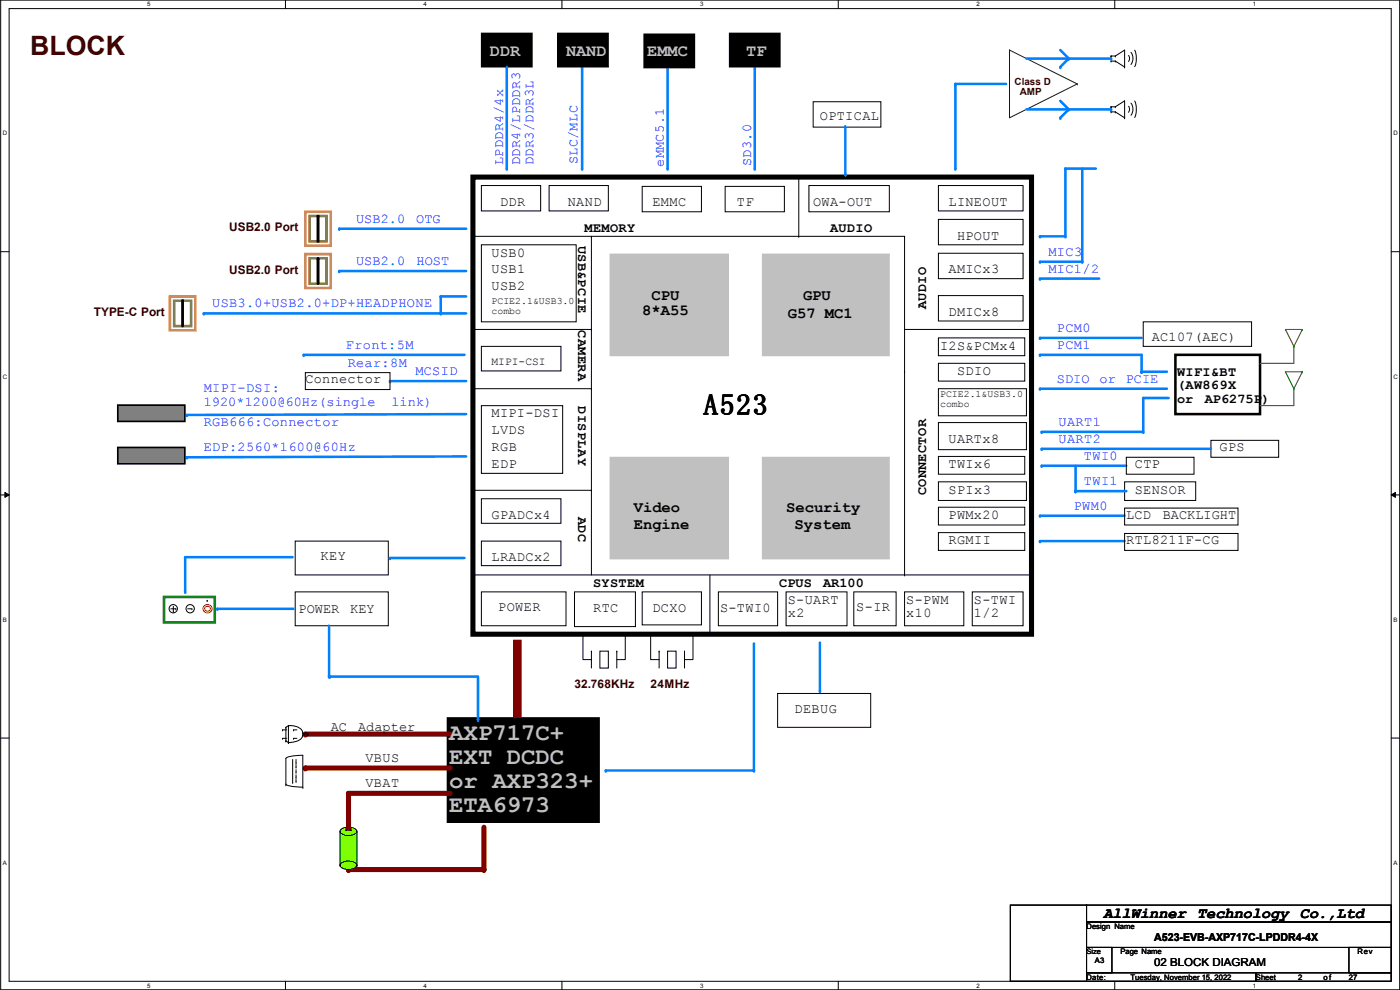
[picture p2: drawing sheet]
<svg xmlns="http://www.w3.org/2000/svg" width="420mm" height="297mm" viewBox="0 0 420 297" stroke-linecap="round" stroke-linejoin="round" font-family="sans-serif">
<path d="M.2 0h419.9v297h-419.9zM2.7 2.6h414.8v291.8h-414.8z" fill="none" stroke="#000" stroke-width=".3"/>
<g fill="#fff">
<path d="M44.2 .3h1v2h-1z"/>
<path d="M44.2 294.7h1v2h-1z"/>
</g>
<path d="M85.7 0v2.6M85.7 294.4v2.6" fill="none" stroke="#000" stroke-width=".3"/>
<g fill="#fff">
<path d="M127.1 .3h1v2h-1z"/>
<path d="M127.1 294.7h1v2h-1z"/>
</g>
<path d="M168.6 0v2.6M168.6 294.4v2.6" fill="none" stroke="#000" stroke-width=".3"/>
<g fill="#fff">
<path d="M210.1 .3h1v2h-1z"/>
<path d="M210.1 294.7h1v2h-1z"/>
</g>
<path d="M251.6 0v2.6M251.6 294.4v2.6" fill="none" stroke="#000" stroke-width=".3"/>
<g fill="#fff">
<path d="M293 .3h1v2h-1z"/>
<path d="M293 294.7h1v2h-1z"/>
</g>
<path d="M334.5 0v2.6M334.5 294.4v2.6" fill="none" stroke="#000" stroke-width=".3"/>
<g fill="#fff">
<path d="M376 .3h1v2h-1z"/>
<path d="M376 294.7h1v2h-1z"/>
<path d="M.8 39h1.3v2h-1.3z"/>
<path d="M418.2 39h1.2v2h-1.2z"/>
<path d="M.8 112h1.3v2h-1.3z"/>
<path d="M418.2 112h1.2v2h-1.2z"/>
</g>
<path d="M.2 75.5h2.5M417.5 75.5h2.6" fill="none" stroke="#000" stroke-width=".3"/>
<g fill="#fff">
<path d="M.8 185h1.2v1.9h-1.2z"/>
<path d="M418.2 185h1.1v1.9h-1.1z"/>
</g>
<path d="M.2 148.5h2.5M1.5 147.7l1.2 .8-1.2 .7zM417.5 148.5l1.3-.8v1.5zM417.5 148.5h2.6" fill="none" stroke="#000" stroke-width=".3"/>
<path d="M1.5 147.7l1.2 .8-1.2 .7zM417.5 148.5l1.3-.8v1.5z" fill="#000"/>
<g fill="#fff">
<path d="M.8 257.9h1.2v2h-1.2z"/>
<path d="M418.2 257.9h1.1v2h-1.1z"/>
</g>
<path d="M.2 221.4h2.5M417.5 221.4h2.6" fill="none" stroke="#000" stroke-width=".3"/>
<path d="M183.1 76.2h35.5v30.5h-35.5z" fill-rule="evenodd" fill="#c0c0c0"/>
<path d="M183.1 76.2h35.5v30.5h-35.5z" fill="none" stroke="#c0c0c0" stroke-width=".3"/>
<path d="M228.8 76.2h38.1v30.5h-38.1z" fill-rule="evenodd" fill="#c0c0c0"/>
<path d="M228.8 76.2h38.1v30.5h-38.1z" fill="none" stroke="#c0c0c0" stroke-width=".3"/>
<path d="M183.1 137.2h35.5v30.5h-35.5z" fill-rule="evenodd" fill="#c0c0c0"/>
<path d="M183.1 137.2h35.5v30.5h-35.5z" fill="none" stroke="#c0c0c0" stroke-width=".3"/>
<path d="M228.8 137.2h38.1v30.5h-38.1z" fill-rule="evenodd" fill="#c0c0c0"/>
<path d="M228.8 137.2h38.1v30.5h-38.1z" fill="none" stroke="#c0c0c0" stroke-width=".3"/>
<g fill="none" stroke="#000" stroke-width=".3">
<path d="M144.5 55.7h17.8v7.6h-17.8zM164.8 55.7h17.8v7.6h-17.8zM192.7 55.9h17.8v7.6h-17.8zM217.6 55.9h17.8v7.6h-17.8zM281.6 55.7h25.4v7.6h-25.4zM281.6 65.8h25.4v7.6h-25.4zM281.6 76h25.4v7.6h-25.4zM281.6 88.7h25.4v7.6h-25.4zM281.6 109h25.9v5.3h-25.9zM281.6 101.4h25.9v5.3h-25.9zM281.6 136.9h25.9v5.4h-25.9zM281.6 126.8h26.4v8.1h-26.4z"/>
<path d="M281.6 144.6h26.4v5.6h-26.4zM281.6 152.2h25.9v5.3h-25.9zM337.5 144.6h21.3v5.6h-21.3zM144.5 177.6h25.4v10.1h-25.4zM172.4 177.6h18.3v10.4h-18.3zM192.7 177.6h17.8v9.9h-17.8zM235.9 177.6h18.3v10.1h-18.3zM256.2 177.6h12.7v10.1h-12.7zM271.5 177.6h17.8v10.1h-17.8z"/>
</g>
<path d="M134.8 215.9h44.5v30.3h-44.5z" fill-rule="evenodd" fill="#000"/>
<path d="M134.8 215.9h44.5v30.3h-44.5z" fill="none" stroke="#000" stroke-width="1.5"/>
<path d="M61.2 94h78.7" fill="none" stroke="#0080ff" stroke-width=".76"/>
<circle cx="61.2" cy="94" r=".38" fill="#0080ff"/>
<path d="M91.1 106.5h48.3" fill="none" stroke="#0080ff" stroke-width=".76"/>
<circle cx="91.1" cy="106.5" r=".38" fill="#0080ff"/>
<path d="M139.9 124.2l-83.8 .3" fill="none" stroke="#0080ff" stroke-width=".76"/>
<circle cx="56.1" cy="124.5" r=".38" fill="#0080ff"/>
<g fill="none" stroke="#000" stroke-width=".3">
<path d="M88.6 162.3h27.9v10.2h-27.9zM88.6 177.6h27.9v10.1h-27.9zM51.3 182.7h1.5M52 183.4h.1M52 181.9v1.5M52.8 182.7h.1M56.3 182.7h1.3M57.6 182.7h.1M62.2 180.1h.1"/>
<circle cx="52" cy="182.6" r="1.25"/>
<circle cx="57.1" cy="182.6" r="1.25"/>
</g>
<path d="M49.2 179.1h15.3v7.6h-15.3z" fill="none" stroke="#008000" stroke-width=".76"/>
<g fill="none" stroke="#f00" stroke-width=".3">
<circle cx="62.3" cy="182.7" r=".82"/>
<circle cx="62.3" cy="182.7" r="1.32"/>
</g>
<path d="M65.2 182.7h22.9" fill="none" stroke="#0080ff" stroke-width=".76"/>
<circle cx="65.2" cy="182.7" r=".38" fill="#0080ff"/>
<path d="M143.5 203.2v12.7" fill="none" stroke="#0080ff" stroke-width=".76"/>
<circle cx="143.5" cy="215.9" r=".38" fill="#0080ff"/>
<path d="M55.6 167.4v10.2" fill="none" stroke="#0080ff" stroke-width=".76"/>
<circle cx="55.6" cy="177.6" r=".38" fill="#0080ff"/>
<path d="M55.6 167.2h32.2" fill="none" stroke="#0080ff" stroke-width=".76"/>
<circle cx="55.6" cy="167.2" r=".38" fill="#0080ff"/>
<path d="M117 167.4h22.4" fill="none" stroke="#0080ff" stroke-width=".76"/>
<circle cx="117" cy="167.4" r=".38" fill="#0080ff"/>
<path d="M99 203h44.5" fill="none" stroke="#0080ff" stroke-width=".76"/>
<circle cx="99" cy="203" r=".38" fill="#0080ff"/>
<path d="M98.8 187.7v15.3" fill="none" stroke="#0080ff" stroke-width=".76"/>
<circle cx="98.8" cy="203" r=".38" fill="#0080ff"/>
<path d="M104.6 238h30.5" fill="none" stroke="#800000" stroke-width="1.5"/>
<circle cx="104.6" cy="238" r=".76" fill="#800000"/>
<path d="M104.6 260.9h40.6" fill="none" stroke="#800000" stroke-width="1.5"/>
<circle cx="104.6" cy="260.9" r=".76" fill="#800000"/>
<path d="M145.2 248.2v12.7" fill="none" stroke="#800000" stroke-width="1.5"/>
<circle cx="145.2" cy="260.9" r=".76" fill="#800000"/>
<path d="M154.1 192.1h2.3v23.1h-2.3z" fill-rule="evenodd" fill="#800000"/>
<path d="M154.1 192.1h2.3v23.1h-2.3z" fill="none" stroke="#800000" stroke-width=".3"/>
<path d="M91.6 230.4h43.5" fill="none" stroke="#800000" stroke-width="1.5"/>
<circle cx="91.6" cy="230.4" r=".76" fill="#800000"/>
<g fill="none" stroke="#000" stroke-width=".3">
<path d="M239.7 53.1v17.8M141.9 70.9h129.6M177.5 70.9h.1M177.5 70.9v101.6M239.7 70.9h.1M271.5 70.9h.1M271.5 70.9v101.6M271.5 98.8h38.1M309.6 98.8h.1M271.5 111.5h.1M141.9 172.5h.1M141.9 172.5h167.7"/>
<path d="M213.1 172.5v17.8M271.5 172.5h.1M175 190.3v7.6h2.5M177.5 195.4h.1M177.5 195.4v5M180 195.4h2.6v5h-2.6zM185.1 195.4h.1M185.1 195.4v5M187.7 190.3v7.6h-2.6M195.3 190.3v7.6h2.5M197.8 195.4h.1M197.8 195.4v5"/>
<path d="M200.4 195.4h2.5v5h-2.5zM205.4 195.4h.1M205.4 195.4v5M208 190.3v7.6h-2.6M213.1 190.3h.1M233.4 208.1h27.9v10.1h-27.9zM85.8 235.5h.1M85.8 235.5v-7.9a7.8 7.8 0 0 1 5.1-1v9.7M85.8 235.2a8.1 8.1 0 0 0 5.1 1M87.8 234.7h.1M87.8 227.9v6.8M88.8 228.9h.1"/>
<path d="M88.8 230.2h.1M88.8 231.7h.1M88.8 233.2h.1M88.8 234.5h.1M88.8 227.9v1M88.8 229.4v.8M88.8 230.9v.8M88.8 232.5v.7M88.8 233.7v.8M90.9 236.3h.1"/>
</g>
<path d="M246.1 192.8v14.5" fill="none" stroke="#0080ff" stroke-width=".76"/>
<circle cx="246.1" cy="207.3" r=".38" fill="#0080ff"/>
<path d="M102.4 248.8a3.9 3.9 0 0 1 4.6 .3 1.46 1.46 0 0 1-1.8 1.6l-1.9-.2a1.02 1.02 0 0 1-1.1-.5 1.02 1.02 0 0 1 .2-1.2z" fill-rule="evenodd" fill="#80ff00"/>
<path d="M102.4 248.8a3.9 3.9 0 0 1 4.6 .3 1.46 1.46 0 0 1-1.8 1.6l-1.9-.2a1.02 1.02 0 0 1-1.1-.5 1.02 1.02 0 0 1 .2-1.2z" fill="none" stroke="#80ff00" stroke-width=".3"/>
<path d="M102.4 259a3.9 3.9 0 0 1 4.6 .3 1.46 1.46 0 0 1-1.8 1.5l-1.9-.1a1.02 1.02 0 0 1-1.1-.6 1.02 1.02 0 0 1 .2-1.1z" fill-rule="evenodd" fill="#80ff00"/>
<path d="M102.4 259a3.9 3.9 0 0 1 4.6 .3 1.46 1.46 0 0 1-1.8 1.5l-1.9-.1a1.02 1.02 0 0 1-1.1-.6 1.02 1.02 0 0 1 .2-1.1z" fill="none" stroke="#80ff00" stroke-width=".3"/>
<path d="M103.8 249.2h.1M103.8 248.7v.5M103.9 248.6h1.3a.75 .75 0 0 1-1.3 0zM103.9 249.1h1.3a.75 .75 0 0 1-1.3 0zM105.4 249.2h.1M105.4 248.7v.5" fill="none" stroke="#000" stroke-width=".3"/>
<path d="M102.1 249.5h5v10.1h-5z" fill-rule="evenodd" fill="#80ff00"/>
<path d="M102.1 249.5h5v10.1h-5z" fill="none" stroke="#80ff00" stroke-width=".3"/>
<path d="M102.1 259.6h.1M102.1 249.5v10.1M102.4 248.8a3.9 3.9 0 0 1 4.6 .3 1.46 1.46 0 0 1-1.8 1.6l-1.9-.2a1.02 1.02 0 0 1-1.1-.5 1.02 1.02 0 0 1 .2-1.2zM102.4 259a3.9 3.9 0 0 1 4.6 .3 1.46 1.46 0 0 1-1.8 1.5l-1.9-.1a1.02 1.02 0 0 1-1.1-.6 1.02 1.02 0 0 1 .2-1.1zM107.1 259.6h.1M107.1 249.5v10.1" fill="none" stroke="#000" stroke-width=".3"/>
<path d="M104.6 238v10.2" fill="none" stroke="#800000" stroke-width="1.5"/>
<circle cx="104.6" cy="248.2" r=".76" fill="#800000"/>
<path d="M35.3 121.5h20.3v5h-20.3z" fill-rule="evenodd" fill="#000"/>
<path d="M35.3 121.5h20.3v5h-20.3z" fill="none" stroke="#000" stroke-width=".3"/>
<path d="M35.8 122h19.3v4h-19.3z" fill-rule="evenodd" fill="#808080"/>
<path d="M35.8 122h19.3v4h-19.3z" fill="none" stroke="#808080" stroke-width=".3"/>
<path d="M318.2 15l2.5 2.6" fill="none" stroke="#0080ff" stroke-width=".76"/>
<circle cx="320.7" cy="17.6" r=".38" fill="#0080ff"/>
<path d="M320.7 17.6l-2.5 2.5" fill="none" stroke="#0080ff" stroke-width=".76"/>
<circle cx="318.2" cy="20.1" r=".38" fill="#0080ff"/>
<path d="M318.2 30.3l2.5 2.5" fill="none" stroke="#0080ff" stroke-width=".76"/>
<circle cx="320.7" cy="32.8" r=".38" fill="#0080ff"/>
<path d="M320.7 32.8l-2.5 2.5" fill="none" stroke="#0080ff" stroke-width=".76"/>
<circle cx="318.2" cy="35.3" r=".38" fill="#0080ff"/>
<g fill="none" stroke="#000" stroke-width=".3">
<path d="M333.4 16.8h.1M333.4 18.3h.1M333.4 16.8h1.3M333.4 16.8v1.5M333.4 18.3h1.3M334.7 16.8h.1M334.7 18.3h.1M334.7 16.8l2.8-1.8v5.1M334.7 18.3l2.8 1.8M338.7 16.6l.3 .9-.3 1M339.4 15.7a3.1 3.1 0 0 1 0 3.6M340.5 15.1a6.2 6.2 0 0 1 0 4.9"/>
<path d="M333.4 32h.1M333.4 33.6h.1M333.4 32v1.6M333.4 32h1.3M333.4 33.6h1.3M334.7 32h.1M334.7 33.6h.1M334.7 32l2.8-1.7v5M334.7 33.6l2.8 1.7M337.5 20.1h.1M337.5 35.3h.1M338.7 31.9l.3 .9-.3 .9"/>
<path d="M339.4 30.9a3.1 3.1 0 0 1 0 3.7M340.5 30.3a6.2 6.2 0 0 1 0 4.9"/>
</g>
<path d="M303 15h.1M303 15l20.3 10.2M303 15v20.3l20.3-10.1M323.3 25.2h.1" fill="none" stroke="#004000" stroke-width=".3"/>
<path d="M308 17.6h25.4" fill="none" stroke="#0080ff" stroke-width=".76"/>
<circle cx="333.4" cy="17.6" r=".38" fill="#0080ff"/>
<path d="M308 32.8h25.4" fill="none" stroke="#0080ff" stroke-width=".76"/>
<circle cx="333.4" cy="32.8" r=".38" fill="#0080ff"/>
<path d="M144.5 9.9h15.2v10.2h-15.2z" fill-rule="evenodd" fill="#000"/>
<path d="M144.5 9.9h15.2v10.2h-15.2z" fill="none" stroke="#000" stroke-width=".3"/>
<path d="M312.6 139.7h25.4" fill="none" stroke="#0080ff" stroke-width=".76"/>
<circle cx="312.6" cy="139.7" r=".38" fill="#0080ff"/>
<path d="M312.1 116.6h38.1" fill="none" stroke="#0080ff" stroke-width=".76"/>
<circle cx="312.1" cy="116.6" r=".38" fill="#0080ff"/>
<path d="M352.8 106.5h25.4v17.7h-25.4z" fill="none" stroke="#000" stroke-width=".76"/>
<path d="M141.9 53.1h167.7v137.2h-167.7z" fill="none" stroke="#000" stroke-width="1.5"/>
<path d="M152.1 20.1v30.5" fill="none" stroke="#0080ff" stroke-width=".76"/>
<circle cx="152.1" cy="50.6" r=".38" fill="#0080ff"/>
<path d="M174.7 20.1v30.5" fill="none" stroke="#0080ff" stroke-width=".76"/>
<circle cx="174.7" cy="50.6" r=".38" fill="#0080ff"/>
<path d="M167.3 9.9h15.3v10.2h-15.3z" fill-rule="evenodd" fill="#000"/>
<path d="M167.3 9.9h15.3v10.2h-15.3z" fill="none" stroke="#000" stroke-width=".3"/>
<path d="M200.4 20.1v30.5" fill="none" stroke="#0080ff" stroke-width=".76"/>
<circle cx="200.4" cy="50.6" r=".38" fill="#0080ff"/>
<path d="M193.2 10.2h15.3v10.2h-15.3z" fill-rule="evenodd" fill="#000"/>
<path d="M193.2 10.2h15.3v10.2h-15.3z" fill="none" stroke="#000" stroke-width=".3"/>
<path d="M226.5 20.1v30.5" fill="none" stroke="#0080ff" stroke-width=".76"/>
<circle cx="226.5" cy="50.6" r=".38" fill="#0080ff"/>
<path d="M218.9 9.9h15.2v10.2h-15.2z" fill-rule="evenodd" fill="#000"/>
<path d="M218.9 9.9h15.2v10.2h-15.2z" fill="none" stroke="#000" stroke-width=".3"/>
<path d="M286.7 25.2v25.4" fill="none" stroke="#0080ff" stroke-width=".76"/>
<circle cx="286.7" cy="50.6" r=".38" fill="#0080ff"/>
<path d="M286.7 25.2h15.3" fill="none" stroke="#0080ff" stroke-width=".76"/>
<circle cx="286.7" cy="25.2" r=".38" fill="#0080ff"/>
<path d="M312.1 70.9h7.6" fill="none" stroke="#0080ff" stroke-width=".76"/>
<circle cx="312.1" cy="70.9" r=".38" fill="#0080ff"/>
<path d="M319.7 50.6v20.3" fill="none" stroke="#0080ff" stroke-width=".76"/>
<circle cx="319.7" cy="70.9" r=".38" fill="#0080ff"/>
<path d="M319.7 50.6h9.2" fill="none" stroke="#0080ff" stroke-width=".76"/>
<circle cx="319.7" cy="50.6" r=".38" fill="#0080ff"/>
<path d="M312.1 83.6h17.8" fill="none" stroke="#0080ff" stroke-width=".76"/>
<circle cx="312.1" cy="83.6" r=".38" fill="#0080ff"/>
<path d="M312.1 106.5h30.5" fill="none" stroke="#0080ff" stroke-width=".76"/>
<circle cx="312.1" cy="106.5" r=".38" fill="#0080ff"/>
<path d="M342.6 106.5v5" fill="none" stroke="#0080ff" stroke-width=".76"/>
<circle cx="342.6" cy="111.5" r=".38" fill="#0080ff"/>
<path d="M342.6 111.5h7.6" fill="none" stroke="#0080ff" stroke-width=".76"/>
<circle cx="342.6" cy="111.5" r=".38" fill="#0080ff"/>
<path d="M343.1 119.4h7.6" fill="none" stroke="#0080ff" stroke-width=".76"/>
<circle cx="343.1" cy="119.4" r=".38" fill="#0080ff"/>
<path d="M343.1 119.4v10.2" fill="none" stroke="#0080ff" stroke-width=".76"/>
<circle cx="343.1" cy="129.6" r=".38" fill="#0080ff"/>
<path d="M312.6 129.6h30.5" fill="none" stroke="#0080ff" stroke-width=".76"/>
<circle cx="312.6" cy="129.6" r=".38" fill="#0080ff"/>
<path d="M338 137.2h20.3v5.1h-20.3z" fill="none" stroke="#000" stroke-width=".3"/>
<path d="M322.8 139.7v7.7" fill="none" stroke="#0080ff" stroke-width=".76"/>
<circle cx="322.8" cy="147.4" r=".38" fill="#0080ff"/>
<path d="M322.8 147.4h15.2" fill="none" stroke="#0080ff" stroke-width=".76"/>
<circle cx="322.8" cy="147.4" r=".38" fill="#0080ff"/>
<path d="M242.8 55.7h24.1v7.8h-24.1zM215.6 177.6h17.8v10.1h-17.8zM291.8 177.6h15.2v10.1h-15.2z" fill="none" stroke="#000" stroke-width=".3"/>
<path d="M312.1 154.7h25.4" fill="none" stroke="#0080ff" stroke-width=".76"/>
<circle cx="312.1" cy="154.7" r=".38" fill="#0080ff"/>
<path d="M141.9 98.8h35.6M177.5 98.8h.1M141.9 116.6h35.6M144.5 103.9h23.8v7.4h-23.8zM177.5 116.6h.1M141.9 147.1h35.6M144.5 149.6h23.8v7.4h-23.8zM177.5 147.1h.1M337.5 152.4h34v5.1h-34zM144.5 162.3h23.8v7.4h-23.8z" fill="none" stroke="#000" stroke-width=".3"/>
<path d="M312.1 78.5h12.7" fill="none" stroke="#0080ff" stroke-width=".76"/>
<circle cx="312.1" cy="78.5" r=".38" fill="#0080ff"/>
<path d="M324.8 50.6v27.9" fill="none" stroke="#0080ff" stroke-width=".76"/>
<circle cx="324.8" cy="78.5" r=".38" fill="#0080ff"/>
<g fill="none" stroke="#008000" stroke-width=".3">
<path d="M385.8 98.8h.1M385.8 98.8l2.5 5.1M385.8 98.8h5.1M390.9 98.8h.1M390.9 98.8l-2.6 5.1M378.2 109h.1M385.8 111.5h.1M385.8 111.5l2.5 5.1M385.8 111.5h5.1M388.3 103.9h.1M388.3 116.6h.1M388.3 103.9v5.1h-10.1"/>
<path d="M388.3 116.6v5.1h-10.1M390.9 111.5h.1M390.9 111.5l-2.6 5.1M378.2 121.7h.1"/>
</g>
<path d="M144.5 121.7h24.4v20.3h-24.4z" fill="none" stroke="#000" stroke-width=".3"/>
<path d="M181.8 231.2h44.5" fill="none" stroke="#0080ff" stroke-width=".76"/>
<circle cx="181.8" cy="231.2" r=".38" fill="#0080ff"/>
<path d="M226.3 193.1v38.1" fill="none" stroke="#0080ff" stroke-width=".76"/>
<circle cx="226.3" cy="231.2" r=".38" fill="#0080ff"/>
<path d="M132.3 88.9h7.6" fill="none" stroke="#0080ff" stroke-width=".76"/>
<circle cx="132.3" cy="88.9" r=".38" fill="#0080ff"/>
<path d="M132.3 88.9v5.1" fill="none" stroke="#0080ff" stroke-width=".76"/>
<circle cx="132.3" cy="94" r=".38" fill="#0080ff"/>
<path d="M91.6 76.2h7.7v10.2h-7.7z" fill="none" stroke="#ff8000" stroke-width=".76"/>
<path d="M92.9 77.5h2.6v7.6h-2.6zM95.5 77.5h2.5v7.6h-2.5z" fill="none" stroke="#808000" stroke-width=".76"/>
<path d="M95.5 77.5v7.6" fill="none" stroke="#000" stroke-width=".76"/>
<circle cx="95.5" cy="77.5" r=".38" fill="#000"/>
<path d="M101.8 81.3h38.1" fill="none" stroke="#0080ff" stroke-width=".76"/>
<circle cx="101.8" cy="81.3" r=".38" fill="#0080ff"/>
<path d="M144.5 73.4h28.4v23.2h-28.4z" fill="none" stroke="#000" stroke-width=".3"/>
<path d="M312.1 101.4h30.5" fill="none" stroke="#0080ff" stroke-width=".76"/>
<circle cx="312.1" cy="101.4" r=".38" fill="#0080ff"/>
<path d="M244 30.5h20.4v7.6h-20.4zM343.1 96.6h32.5v7.3h-32.5z" fill="none" stroke="#000" stroke-width=".3"/>
<path d="M253.7 37.9v14.5" fill="none" stroke="#0080ff" stroke-width=".76"/>
<circle cx="253.7" cy="52.4" r=".38" fill="#0080ff"/>
<path d="M117 114.3h22.9" fill="none" stroke="#0080ff" stroke-width=".76"/>
<circle cx="117" cy="114.3" r=".38" fill="#0080ff"/>
<path d="M91.6 111.8h25.4v5.1h-25.4z" fill="none" stroke="#000" stroke-width=".3"/>
<path d="M139.9 136.9l-83.8 .3" fill="none" stroke="#0080ff" stroke-width=".76"/>
<circle cx="56.1" cy="137.2" r=".38" fill="#0080ff"/>
<path d="M35.3 134.2h20.3v5h-20.3z" fill-rule="evenodd" fill="#000"/>
<path d="M35.3 134.2h20.3v5h-20.3z" fill="none" stroke="#000" stroke-width=".3"/>
<path d="M35.8 134.7h19.3v4h-19.3z" fill-rule="evenodd" fill="#808080"/>
<path d="M35.8 134.7h19.3v4h-19.3z" fill="none" stroke="#808080" stroke-width=".3"/>
<path d="M91.6 63.5h7.7v10.2h-7.7z" fill="none" stroke="#ff8000" stroke-width=".76"/>
<path d="M92.9 64.8h2.6v7.6h-2.6zM95.5 64.8h2.5v7.6h-2.5z" fill="none" stroke="#808000" stroke-width=".76"/>
<path d="M95.5 64.8v7.6" fill="none" stroke="#000" stroke-width=".76"/>
<circle cx="95.5" cy="64.8" r=".38" fill="#000"/>
<path d="M101.8 68.6h38.1" fill="none" stroke="#0080ff" stroke-width=".76"/>
<circle cx="101.8" cy="68.6" r=".38" fill="#0080ff"/>
<path d="M51 88.9h7.6v10.2h-7.6z" fill="none" stroke="#ff8000" stroke-width=".76"/>
<path d="M52.3 90.2h2.5v7.6h-2.5zM54.8 90.2h2.6v7.6h-2.6z" fill="none" stroke="#808000" stroke-width=".76"/>
<path d="M54.8 90.2v7.6" fill="none" stroke="#000" stroke-width=".76"/>
<circle cx="54.8" cy="90.2" r=".38" fill="#000"/>
<path d="M281.6 116.6h26.4v8.2h-26.4z" fill="none" stroke="#000" stroke-width=".3"/>
<path d="M91.6 220.3h43.5" fill="none" stroke="#800000" stroke-width="1.5"/>
<circle cx="91.6" cy="220.3" r=".76" fill="#800000"/>
<g fill="none" stroke="#000" stroke-width=".3">
<path d="M363.4 132.1h20.3v5.1h-20.3zM84.8 219h.1M84.8 219h1.3M85.8 218.2h.1M85.8 218.2v4.1M86.6 217.7a3.6 3.6 0 0 1 4.2 2.1v.2M86.6 217.7h.1M86.6 217.7v5.1M86.6 217.7l-.8 .5M88.1 219h.1M88.1 219h1M84.8 221.5h.1"/>
<path d="M84.8 221.5h1.3M85.8 222.3h.1M85.8 222.3l.8 .5M86.6 222.8h.1M86.6 222.8h.7M88.1 221.5h.1M88.1 221.5h1M90.8 220.5v.1a2.75 2.75 0 0 1-2.7 2l-.8 .1M90.9 220h.1M90.9 220.5h.1M90.9 220h1.5v.5M90.9 220.5h1.5"/>
<path d="M92.4 220.5h.1"/>
</g>
<path d="M312.6 134.7h50.8" fill="none" stroke="#0080ff" stroke-width=".76"/>
<circle cx="312.6" cy="134.7" r=".38" fill="#0080ff"/>
<path d="M281.6 159.8h25.9v5.3h-25.9z" fill="none" stroke="#000" stroke-width=".3"/>
<path d="M312.1 162.3h25.4" fill="none" stroke="#0080ff" stroke-width=".76"/>
<circle cx="312.1" cy="162.3" r=".38" fill="#0080ff"/>
<path d="M337.5 160.1h34v5h-34zM303.2 271.6h22.9v22.8h-22.9zM326.1 271.6h91.4v5h-91.4zM326.1 276.6h91.4v7.7h-91.4zM326.1 284.3h7.6v7.6h-7.6zM326.1 291.9h50.8v2.5h-50.8zM376.9 291.9h40.6v2.5h-40.6zM404.8 284.3h12.7v7.6h-12.7z" fill="none" stroke="#000" stroke-width=".3"/>
<text font-size="8.9" x="211.1" y="124.5">A523</text>
<text font-size="8" fill="#400000" x="9.1" y="16.4">BLOCK</text>
<g font-size="7.2" fill="#c0c0c0">
<text x="134.8" y="222">AXP717C+</text>
<text x="134.8" y="229.2">EXT DCDC</text>
<text x="134.8" y="236.4">or AXP323+</text>
<text x="134.8" y="243.6">ETA6973</text>
</g>
<g font-size="5.1" fill="#c0c0c0">
<text x="147" y="16.8">DDR</text>
<text x="169.9" y="16.8">NAND</text>
<text x="194.3" y="16.8">EMMC</text>
<text x="224" y="16.8">TF</text>
</g>
<g font-size="4.7">
<text x="192.7" y="94.7">8*A55</text>
<text x="195.5" y="90">CPU</text>
<text x="236.4" y="95.3">G57 MC1</text>
<text x="241" y="90">GPU</text>
<text x="190.2" y="153.5">Video</text>
<text x="235.9" y="153.5">Security</text>
<text x="190.2" y="158.6">Engine</text>
<text x="238.5" y="158.6">System</text>
</g>
<text font-size="4.6" x="331.2" y="275.4">AllWinner Technology Co.,Ltd</text>
<g font-size="4.1">
<text x="246.1" y="36.1">OPTICAL</text>
<text x="150.1" y="61.7">DDR</text>
<text x="170.4" y="61.7">NAND</text>
<text x="195.8" y="61.7">EMMC</text>
<text x="221.2" y="61.7">TF</text>
<text x="244" y="61.7">OWA-OUT</text>
<text x="284.7" y="61.7">LINEOUT</text>
<text x="175.5" y="69.5">MEMORY</text>
<text x="249.1" y="69.5">AUDIO</text>
<text x="287.2" y="71.9">HPOUT</text>
<text x="147.5" y="77">USB0</text>
<text x="173.5" y="73.7" transform="rotate(90 173.5 73.7)">USB&amp;PCIE</text>
<text x="147.5" y="82">USB1</text>
<text x="284.7" y="82">AMICx3</text>
<text x="147.5" y="87.1">USB2</text>
<text x="278" y="92.8" transform="rotate(-90 278 92.8)">AUDIO</text>
<text x="284.7" y="94.7">DMICx8</text>
<text x="173.5" y="99.1" transform="rotate(90 173.5 99.1)">CAMERA</text>
<text x="282.1" y="104.9">I2S&amp;PCMx4</text>
<text x="345.6" y="102.4">AC107(AEC)</text>
<text x="287.2" y="112.5">SDIO</text>
<text x="353.3" y="112.7">WIFI&amp;BT</text>
<text x="91.6" y="115.1">Connector</text>
<text x="353.3" y="116.8">(AW869X</text>
<text x="147.5" y="125.2">MIPI-DSI</text>
<text x="173.5" y="122" transform="rotate(90 173.5 122)">DISPLAY</text>
<text x="353.3" y="120.8">or</text>
<text x="361.6" y="120.8">AP6275P)</text>
<text x="147.5" y="130.3">LVDS</text>
<text x="147.5" y="135.4">RGB</text>
<text x="284.7" y="132.8">UARTx8</text>
<text x="366" y="135.4">GPS</text>
<text x="147.5" y="140.5">EDP</text>
<text x="284.7" y="140.5">TWIx6</text>
<text x="340.6" y="140.5">CTP</text>
<text x="278" y="148.6" transform="rotate(-90 278 148.6)">CONNECTOR</text>
<text x="284.7" y="148.1">SPIx3</text>
<text x="340.6" y="148.1">SENSOR</text>
<text x="147.5" y="155.7">GPADCx4</text>
<text x="173.5" y="155" transform="rotate(90 173.5 155)">ADC</text>
<text x="284.7" y="155.7">PWMx20</text>
<text x="338" y="155.7">LCD</text>
<text x="348.9" y="155.7">BACKLIGHT</text>
<text x="284.7" y="163.3">RGMII</text>
<text x="338" y="163.3">RTL8211F-CG</text>
<text x="96.2" y="168.1">KEY</text>
<text x="147.5" y="168.4">LRADCx2</text>
<text x="178" y="176.2">SYSTEM</text>
<text x="233.9" y="176.2">CPUS</text>
<text x="247" y="176.2">AR100</text>
<text x="89.6" y="183.9">POWER</text>
<text x="105.1" y="183.9">KEY</text>
<text x="149.6" y="183.4">POWER</text>
<text x="178" y="183.6">RTC</text>
<text x="195.8" y="183.6">DCXO</text>
<text x="216.1" y="183.6">S-TWI0</text>
<text x="236.4" y="181.1">S-UART</text>
<text x="236.4" y="185.2">x2</text>
<text x="257" y="183.4">S-IR</text>
<text x="272" y="181.1">S-PWM</text>
<text x="272" y="185.2">x10</text>
<text x="292.3" y="181.1">S-TWI</text>
<text x="292.3" y="185.2">1/2</text>
<text x="238.5" y="213.9">DEBUG</text>
<text x="99.3" y="219.2">AC</text>
<text x="107.5" y="219.2">Adapter</text>
<text x="109.7" y="228.6">VBUS</text>
<text x="109.7" y="236.2">VBAT</text>
</g>
<g font-size="4.1" fill="#00f">
<text x="151" y="49.6" transform="rotate(-90 151 49.6)">LPDDR4/4x</text>
<text x="156.1" y="49.6" transform="rotate(-90 156.1 49.6)">DDR4/LPDDR3</text>
<text x="160.1" y="49.6" transform="rotate(-90 160.1 49.6)">DDR3/DDR3L</text>
<text x="173.3" y="49.3" transform="rotate(-90 173.3 49.3)">SLC/MLC</text>
<text x="199.3" y="50.1" transform="rotate(-90 199.3 50.1)">eMMC5.1</text>
<text x="225.4" y="49.8" transform="rotate(-90 225.4 49.8)">SD3.0</text>
<text x="106.9" y="66.8">USB2.0</text>
<text x="124.9" y="66.8">OTG</text>
<text x="314.7" y="76.7">MIC3</text>
<text x="106.9" y="79.5">USB2.0</text>
<text x="125" y="79.5">HOST</text>
<text x="314.7" y="81.8">MIC1/2</text>
<text x="63.7" y="92.2">USB3.0+USB2.0+DP+HEADPHONE</text>
<text x="317.2" y="99.6">PCM0</text>
<text x="103.8" y="104.6">Front:5M</text>
<text x="317.2" y="104.6">PCM1</text>
<text x="104.3" y="110">Rear:8M</text>
<text x="124.7" y="112.5">MCSID</text>
<text x="61.2" y="117.6">MIPI-DSI:</text>
<text x="317.2" y="114.8">SDIO</text>
<text x="330" y="114.8">or</text>
<text x="337.8" y="114.8">PCIE</text>
<text x="61.2" y="121.7">1920*1200@60Hz(single</text>
<text x="117.5" y="121.7">link)</text>
<text x="61.2" y="127.8">RGB666:Connector</text>
<text x="317.7" y="127.8">UART1</text>
<text x="61.2" y="135.4">EDP:2560*1600@60Hz</text>
<text x="317.7" y="132.8">UART2</text>
<text x="325.3" y="137.9">TWI0</text>
<text x="325.3" y="145.5">TWI1</text>
<text x="322.3" y="152.9">PWM0</text>
</g>
<g font-size="3.6" fill="#400000">
<text x="68.8" y="69.4">USB2.0 Port</text>
<text x="68.8" y="82.1">USB2.0 Port</text>
<text x="28.1" y="94.8">TYPE-C Port</text>
<text x="172.4" y="206.3">32.768KHz</text>
<text x="195.3" y="206.3">24MHz</text>
</g>
<text font-size="3.4" x="147.5" y="109.4">MIPI-CSI</text>
<g font-size="3.3">
<text x="346.4" y="282.3">A523-EVB-AXP717C-LPDDR4-4X</text>
<text x="346.4" y="289.8">02 BLOCK DIAGRAM</text>
</g>
<g font-size="3" fill="#400000">
<text x="304.5" y="25.4">Class D</text>
<text x="306.1" y="28.4">AMP</text>
</g>
<g font-size="3">
<text x="147.5" y="91.3">PCIE2.1&amp;USB3.0</text>
<text x="147.5" y="94.3">combo</text>
<text x="282.1" y="119.3">PCIE2.1&amp;USB3.0</text>
<text x="282.1" y="122.2">combo</text>
</g>
<g font-size="2.3">
<text x="326.1" y="278.7">Design Name</text>
<text x="336.2" y="286.3">Page Name</text>
<text x="407.4" y="286.3">Rev</text>
<text x="326.1" y="294">Date:</text>
<text x="328.6" y="288.9">A3</text>
<text x="339.3" y="294">Tuesday, November 15, 2022</text>
<text x="376.9" y="294">Sheet</text>
<text x="389.6" y="294">2</text>
<text x="397.2" y="294">of</text>
<text x="404.8" y="294">27</text>
</g>
<text font-size="2.2" x="326.1" y="286.3">Size</text>
<g font-size="1.8">
<text x="44.2" y="1.9">5</text>
<text x="127.1" y="1.9">4</text>
<text x="210.1" y="1.9">3</text>
<text x="293" y="1.9">2</text>
<text x="376" y="1.9">1</text>
<text x=".8" y="40.6">D</text>
<text x="418.2" y="40.6">D</text>
<text x=".8" y="113.6">C</text>
<text x="418.2" y="113.6">C</text>
<text x=".8" y="186.6">B</text>
<text x="418.2" y="186.6">B</text>
<text x=".8" y="259.5">A</text>
<text x="418.2" y="259.5">A</text>
<text x="44.2" y="296.3">5</text>
<text x="127.1" y="296.3">4</text>
<text x="210.1" y="296.3">3</text>
<text x="293" y="296.3">2</text>
<text x="376" y="296.3">1</text>
</g>
</svg>
